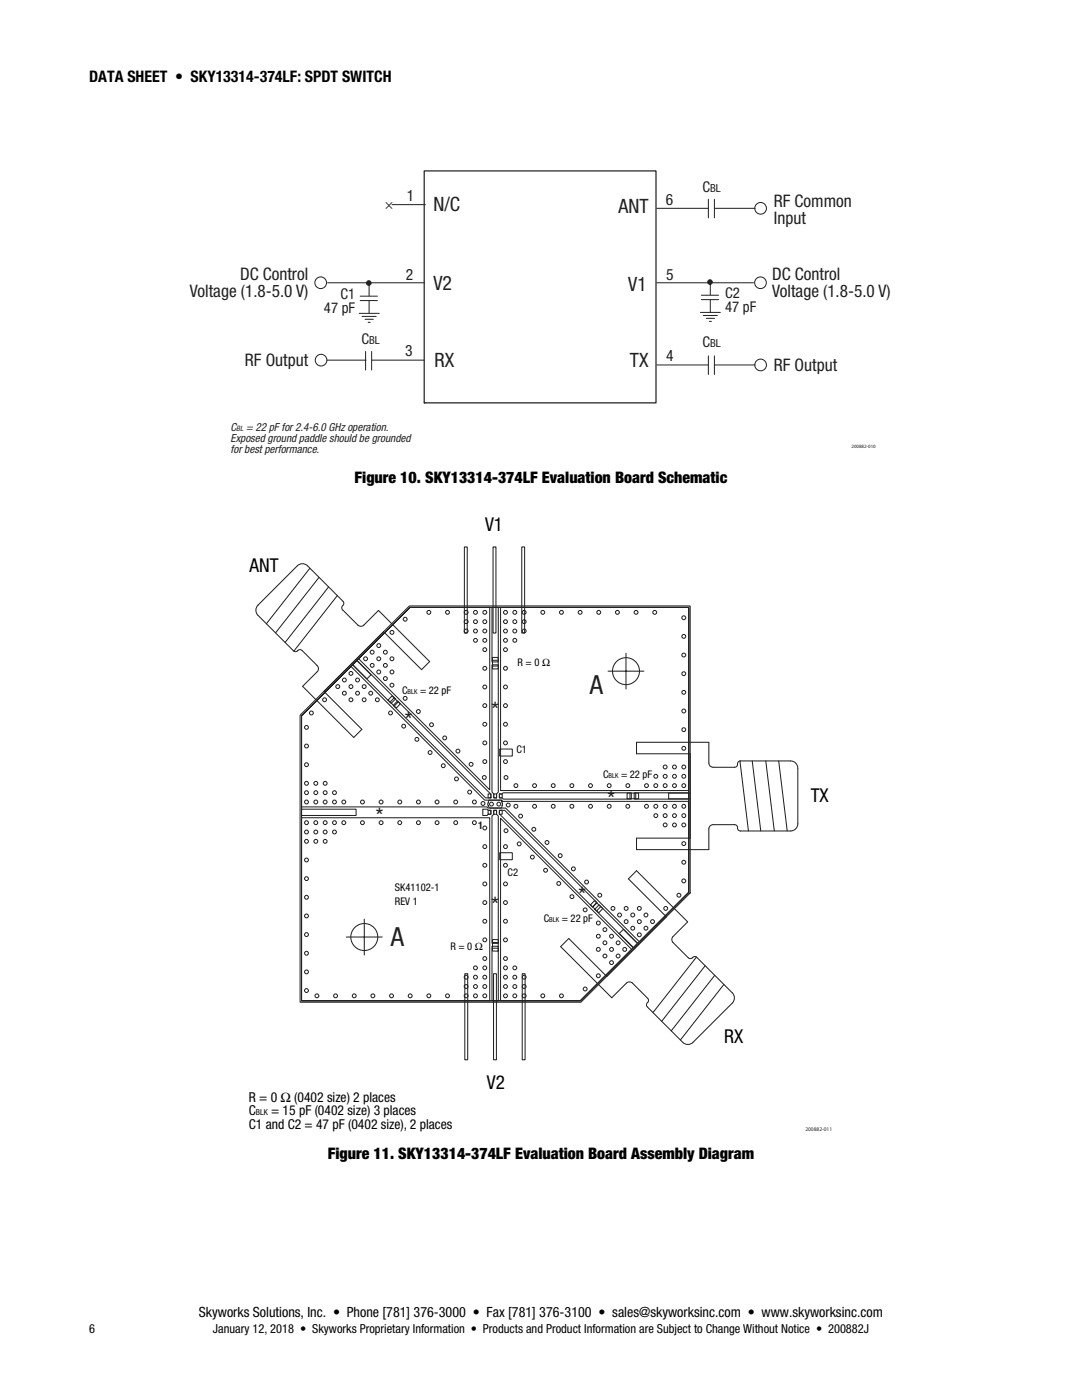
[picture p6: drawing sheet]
<svg xmlns="http://www.w3.org/2000/svg" width="216mm" height="279mm" viewBox="0 0 216 279" stroke-linecap="round" stroke-linejoin="round" font-family="sans-serif">
<path d="M84.6 34.1h46.3v46.3h-46.3zM84.6 80.4h.1" fill="none" stroke="#231f20" stroke-width=".25"/>
<g fill="none" stroke="#231f20" stroke-width=".2">
<path d="M141.3 39.8v3.7M142.6 39.8v3.7M65.4 56.4h19.3M78.2 40.8h6.7M131 56.4h19.4M131.1 41.6h10.2M142.6 41.6h8.1M65.2 71.9h7.8M73 70.1v3.8M74.2 70.1v3.8M74.2 71.9h10.4M131.1 72.8h10.2"/>
<path d="M141.3 71v3.7M142.6 71v3.7M142.6 72.8h8.1"/>
<circle cx="64" cy="56.4" r="1.16"/>
<circle cx="151.7" cy="56.4" r="1.16"/>
<circle cx="151.8" cy="41.6" r="1.16"/>
<circle cx="64.1" cy="71.9" r="1.16"/>
<circle cx="151.8" cy="72.8" r="1.16"/>
</g>
<circle cx="73.6" cy="56.5" r=".46" fill="#231f20"/>
<g fill="none" stroke="#231f20" stroke-width=".2">
<path d="M71.9 59.1h3.4M71.9 60h3.4M73.7 56.5v2.5M73.7 60v2.5M71.7 62.5h4M72.2 63.1h2.9M72.9 63.7h1.6M73.5 64.3h.4"/>
<circle cx="73.6" cy="56.5" r=".46"/>
</g>
<circle cx="141.7" cy="56.3" r=".46" fill="#231f20"/>
<g fill="none" stroke="#231f20" stroke-width=".2">
<path d="M139.9 58.9h3.5M139.9 59.8h3.5M141.7 56.3v2.5M141.7 59.8v2.5M139.8 62.3h3.9M140.3 63h2.8M140.9 63.5h1.7M141.5 64.1h.5M59.3 112.9a1.43 1.43 0 0 1 2.1 0l7 7.1a.8 .8 0 0 1-.2 1.2l.2 .5 3 3a.86 .86 0 0 0 1.2 0l2.9-2.9 10.2 10.2-1.6 1.7-7.6-7.6-11.9 11.9 7.6 7.6-1.6 1.6-10.2-10.2 2.9-2.9a.86 .86 0 0 0 0-1.3l-3-3a.8 .8 0 0 0-1.2 .2l-.5-.1-7.1-7.1a1.43 1.43 0 0 1 0-2zM61.8 113.4l-8.6 11.1M63.7 115.2l-8.7 11.1M65.6 117.1l-8.7 11.1"/>
<path d="M67.3 118.9l-8.7 11.1M92.7 109.2h.5v17.1h-.5zM98.4 109.2h.6v17.1h-.6zM104.1 109.2h.6v17.1h-.6zM70 133l26.7 26.7h3.5v.2h37.2v18.2l-9.8 9.9-26.7-26.7h-3.5l-.2-.3h-37v-18.1zM70.3 132.7l.9-.9 7.7 7.7-.9 .9zM71 131.6l3 3.1-.8 .8-3-3.1M78.2 138.9l1.7 1.6-.8 .8-1.7-1.6zM78.6 139.3l-.8 .8M79.3 139.9l18.7 18.5v.8h-1.1l-18.5-18.4zM81.7 120.9h56v57.3l-21.8 21.8h-56v-57.3zM81.8 121.2h15.9v36.4l-26.1-26.1z"/>
<path d="M81.8 121.2h55.6v56.9l-21.6 21.6h-55.6v-56.8l21.6-21.7h55.6v56.9l-21.6 21.6h-55.6v-56.8zM98.2 121.2h1.2v10.9h-1.2zM98.2 132.7h1.2v25.4l-.3 .3v.8h-.6v-.8l-.3-.3zM98.3 131.2h1.1v2.3h-1.1zM99.4 131.8h-1.1M99.4 132.9h-1.1M99.9 121.2h37.5v36.6h-37.5zM121.3 133.9h7.2M124.9 130.4v7.1M79.5 140.1l-.8 .8M97.4 158.4h.6l-.1 .8h-.5zM97.5 159.8h2.6l.2 .9h-.1l-.1 .5-2.3 .1-.5-.6z"/>
<path d="M98.5 158.4h.6l-.1 .8h-.4zM99.6 158.4h.6v.8h-.5zM99.6 158.4h.6l.2-.2h25.6v1.3h-25.6l-.2-.3h-.6zM99.7 149.5h2.5v1.4h-2.5zM125.1 158.3h2.3v1.1h-2.3zM125.7 158.3v1.1M126.5 158.2h10.9v1.3h-10.9zM126.9 158.3v1.1M127 148.1h14.4v4.2a.86 .86 0 0 0 .9 .8h4.3a.8 .8 0 0 0 .6-1l.5-.2h10.1a1.43 1.43 0 0 1 1.4 1.4v11.1a1.43 1.43 0 0 1-1.4 1.4h-10.1a.8 .8 0 0 1-.6-.9l-.5-.3h-4.3a.86 .86 0 0 0-.9 .8v4.2h-14.4v-2.3h10.7v-16.9h-10.7zM137.7 158.3h-4.3v1.1h4.3M147.6 151.9l1.7 13.9M150.1 151.9l1.7 13.9"/>
<path d="M152.8 151.9l1.7 13.9M155.4 151.9l1.7 13.9M60.2 161.5h10.9v1.3h-10.9zM60.2 163.2h37.5v36.5h-37.5zM96.3 161.5h.9l.2 .2h.6v.8h-.6l-.2 .3h-.9zM97.4 161.7h.5l.1 .8h-.6zM98.5 161.7h.6v.8l.3 .4v25.4h-1.2v-25.4l.3-.4zM98.6 161.7h.4l.1 .8h-.6zM99.6 161.7h1.1l18.5 18.5-.9 .9-18.7-18.6zM99.7 161.7h.5v.8h-.6zM99.7 170.2h2.5v1.4h-2.5zM99.9 163.3l26.1 26.2-10.2 10.2h-15.9z"/>
<path d="M118.6 179.8l1.7 1.5-.8 .9-1.7-1.6zM127 173.8l10.2 10.2-2.9 2.9a.86 .86 0 0 0 0 1.2l3 3a.8 .8 0 0 0 1.2-.2l.5 .2 7.1 7.1a1.43 1.43 0 0 1 0 2l-7.8 7.8a1.43 1.43 0 0 1-2.1 0l-7-7.1a.8 .8 0 0 1 .2-1.1l-.2-.6-3-3a.86 .86 0 0 0-1.2 0l-2.9 2.9-10.2-10.2 1.6-1.6 7.6 7.6 11.9-11.9-7.6-7.6zM69.1 187h7.2M72.7 183.4v7.2M92.8 194.3h.5v17.2h-.5zM98.2 188.8h1.2v10.9h-1.2zM98.3 189.2h1.1M98.3 188.1h1.1M98.3 187.5h1.1v2.3h-1.1zM98.5 194.3h.6v17.2h-.6zM104.2 194.3h.6v17.2h-.6zM119 180.1l-.8 .9"/>
<path d="M119.6 180.6l7.7 7.7-.9 .9-7.7-7.7zM119.9 180.9l-.8 .9M127.4 188.5l-3-3-.8 .8 3 3M139 191l-8.7 11.1M140.7 192.7l-8.7 11.1M142.6 194.6l-8.7 11.1M144.4 196.5l-8.6 11.1"/>
<circle cx="141.7" cy="56.3" r=".46"/>
<circle cx="64.8" cy="139.7" r=".39"/>
<circle cx="67.4" cy="137" r=".39"/>
<circle cx="68.7" cy="138.3" r=".39"/>
<circle cx="68.7" cy="135.7" r=".39"/>
<circle cx="70" cy="139.7" r=".39"/>
<circle cx="70" cy="137" r=".39"/>
<circle cx="70" cy="134.4" r=".39"/>
<circle cx="71.3" cy="138.3" r=".39"/>
<circle cx="71.3" cy="135.7" r=".39"/>
<circle cx="72.7" cy="139.7" r=".39"/>
<circle cx="72.7" cy="137" r=".39"/>
<circle cx="72.9" cy="131.5" r=".39"/>
<circle cx="74" cy="138.3" r=".39"/>
<circle cx="74.3" cy="130.2" r=".39"/>
<circle cx="74.3" cy="132.8" r=".39"/>
<circle cx="75.3" cy="139.7" r=".39"/>
<circle cx="75.6" cy="128.8" r=".39"/>
<circle cx="75.6" cy="131.5" r=".39"/>
<circle cx="75.6" cy="134.1" r=".39"/>
<circle cx="76.9" cy="130.2" r=".39"/>
<circle cx="76.9" cy="132.8" r=".39"/>
<circle cx="76.9" cy="135.4" r=".39"/>
<circle cx="78.2" cy="131.5" r=".39"/>
<circle cx="78.2" cy="134.1" r=".39"/>
<circle cx="78.2" cy="136.7" r=".39"/>
<circle cx="78.2" cy="126.2" r=".39"/>
<circle cx="80.8" cy="139.4" r=".39"/>
<circle cx="80.8" cy="123.6" r=".39"/>
<circle cx="85.6" cy="122.2" r=".39"/>
<circle cx="89.3" cy="122.2" r=".39"/>
<circle cx="93" cy="124.1" r=".39"/>
<circle cx="93" cy="125.9" r=".39"/>
<circle cx="93" cy="122.2" r=".39"/>
<circle cx="94.9" cy="124.1" r=".39"/>
<circle cx="94.9" cy="127.8" r=".39"/>
<circle cx="94.9" cy="125.9" r=".39"/>
<circle cx="94.9" cy="122.2" r=".39"/>
<circle cx="96.7" cy="124.1" r=".39"/>
<circle cx="96.7" cy="127.8" r=".39"/>
<circle cx="96.7" cy="129.7" r=".39"/>
<circle cx="96.7" cy="125.9" r=".39"/>
<circle cx="96.7" cy="122.2" r=".39"/>
<circle cx="96.7" cy="133.4" r=".39"/>
<circle cx="96.7" cy="137.1" r=".39"/>
<circle cx="100.9" cy="124.1" r=".39"/>
<circle cx="100.9" cy="127.8" r=".39"/>
<circle cx="100.9" cy="129.7" r=".39"/>
<circle cx="100.9" cy="125.9" r=".39"/>
<circle cx="100.9" cy="122.2" r=".39"/>
<circle cx="100.9" cy="133.4" r=".39"/>
<circle cx="100.9" cy="137.1" r=".39"/>
<circle cx="102.7" cy="124.1" r=".39"/>
<circle cx="102.7" cy="127.8" r=".39"/>
<circle cx="102.7" cy="125.9" r=".39"/>
<circle cx="102.7" cy="122.2" r=".39"/>
<circle cx="104.6" cy="124.1" r=".39"/>
<circle cx="104.6" cy="125.9" r=".39"/>
<circle cx="104.6" cy="122.2" r=".39"/>
<circle cx="108.3" cy="122.2" r=".39"/>
<circle cx="112" cy="122.2" r=".39"/>
<circle cx="115.8" cy="122.2" r=".39"/>
<circle cx="119.5" cy="122.2" r=".39"/>
<circle cx="123.2" cy="122.2" r=".39"/>
<circle cx="124.9" cy="133.9" r="2.69"/>
<circle cx="126.9" cy="122.2" r=".39"/>
<circle cx="130.6" cy="122.2" r=".39"/>
<circle cx="136.4" cy="138.2" r=".39"/>
<circle cx="136.4" cy="127" r=".39"/>
<circle cx="136.4" cy="130.7" r=".39"/>
<circle cx="136.4" cy="134.5" r=".39"/>
<circle cx="136.4" cy="123.3" r=".39"/>
<circle cx="61.2" cy="158.2" r=".39"/>
<circle cx="61.2" cy="148.9" r=".39"/>
<circle cx="61.2" cy="152.6" r=".39"/>
<circle cx="61.2" cy="156.3" r=".39"/>
<circle cx="61.2" cy="145.2" r=".39"/>
<circle cx="62.1" cy="142.3" r=".39"/>
<circle cx="63" cy="158.2" r=".39"/>
<circle cx="63" cy="156.3" r=".39"/>
<circle cx="64.9" cy="156.3" r=".39"/>
<circle cx="64.9" cy="158.2" r=".39"/>
<circle cx="66.7" cy="158.2" r=".39"/>
<circle cx="77.9" cy="142.3" r=".39"/>
<circle cx="80.6" cy="144.9" r=".39"/>
<circle cx="83.2" cy="147.6" r=".39"/>
<circle cx="83.5" cy="142" r=".39"/>
<circle cx="85.8" cy="150.2" r=".39"/>
<circle cx="86.1" cy="144.6" r=".39"/>
<circle cx="88.5" cy="152.8" r=".39"/>
<circle cx="88.7" cy="147.3" r=".39"/>
<circle cx="91.1" cy="155.5" r=".39"/>
<circle cx="91.4" cy="149.9" r=".39"/>
<circle cx="93.7" cy="158.1" r=".39"/>
<circle cx="94" cy="152.5" r=".39"/>
<circle cx="96.6" cy="155.2" r=".39"/>
<circle cx="96.7" cy="140.8" r=".39"/>
<circle cx="96.7" cy="144.5" r=".39"/>
<circle cx="96.7" cy="152" r=".39"/>
<circle cx="96.7" cy="148.3" r=".39"/>
<circle cx="100.9" cy="140.8" r=".39"/>
<circle cx="100.9" cy="144.5" r=".39"/>
<circle cx="100.9" cy="152" r=".39"/>
<circle cx="100.9" cy="148.3" r=".39"/>
<circle cx="101" cy="155.2" r=".39"/>
<circle cx="102.9" cy="156.8" r=".39"/>
<circle cx="106.7" cy="156.8" r=".39"/>
<circle cx="110.4" cy="156.8" r=".39"/>
<circle cx="114.1" cy="156.8" r=".39"/>
<circle cx="117.8" cy="156.8" r=".39"/>
<circle cx="121.6" cy="156.8" r=".39"/>
<circle cx="125.3" cy="156.8" r=".39"/>
<circle cx="129" cy="156.8" r=".39"/>
<circle cx="130.9" cy="154.9" r=".39"/>
<circle cx="130.9" cy="156.8" r=".39"/>
<circle cx="132.7" cy="154.9" r=".39"/>
<circle cx="132.7" cy="153.1" r=".39"/>
<circle cx="132.7" cy="156.8" r=".39"/>
<circle cx="134.6" cy="154.9" r=".39"/>
<circle cx="134.6" cy="153.1" r=".39"/>
<circle cx="134.6" cy="156.8" r=".39"/>
<circle cx="136.4" cy="149.3" r=".39"/>
<circle cx="136.4" cy="141.9" r=".39"/>
<circle cx="136.4" cy="145.6" r=".39"/>
<circle cx="136.4" cy="154.9" r=".39"/>
<circle cx="136.4" cy="153.1" r=".39"/>
<circle cx="136.4" cy="156.8" r=".39"/>
<circle cx="61.2" cy="167.9" r=".39"/>
<circle cx="61.2" cy="166" r=".39"/>
<circle cx="61.2" cy="160.1" r=".39"/>
<circle cx="61.2" cy="179.1" r=".39"/>
<circle cx="61.2" cy="164.2" r=".39"/>
<circle cx="61.2" cy="171.6" r=".39"/>
<circle cx="61.2" cy="175.3" r=".39"/>
<circle cx="63" cy="166" r=".39"/>
<circle cx="63" cy="167.9" r=".39"/>
<circle cx="63" cy="160.1" r=".39"/>
<circle cx="63" cy="164.2" r=".39"/>
<circle cx="64.9" cy="167.9" r=".39"/>
<circle cx="64.9" cy="166" r=".39"/>
<circle cx="64.9" cy="164.2" r=".39"/>
<circle cx="64.9" cy="160.1" r=".39"/>
<circle cx="66.7" cy="166" r=".39"/>
<circle cx="66.7" cy="160.1" r=".39"/>
<circle cx="66.7" cy="164.2" r=".39"/>
<circle cx="68.6" cy="160.1" r=".39"/>
<circle cx="68.6" cy="164.2" r=".39"/>
<circle cx="72.3" cy="160.1" r=".39"/>
<circle cx="72.3" cy="164.2" r=".39"/>
<circle cx="76" cy="160.1" r=".39"/>
<circle cx="76" cy="164.2" r=".39"/>
<circle cx="79.8" cy="160.1" r=".39"/>
<circle cx="79.8" cy="164.2" r=".39"/>
<circle cx="83.5" cy="160.1" r=".39"/>
<circle cx="83.5" cy="164.2" r=".39"/>
<circle cx="87.2" cy="160.1" r=".39"/>
<circle cx="87.2" cy="164.2" r=".39"/>
<circle cx="90.9" cy="160.1" r=".39"/>
<circle cx="90.9" cy="164.2" r=".39"/>
<circle cx="94.7" cy="160.1" r=".39"/>
<circle cx="94.7" cy="164.2" r=".39"/>
<circle cx="96.4" cy="160.4" r=".39"/>
<circle cx="96.7" cy="176.4" r=".39"/>
<circle cx="96.7" cy="169" r=".39"/>
<circle cx="96.7" cy="165.2" r=".39"/>
<circle cx="96.7" cy="172.7" r=".39"/>
<circle cx="98.1" cy="160.5" r=".39"/>
<circle cx="99.5" cy="160.5" r=".39"/>
<circle cx="100.9" cy="176.4" r=".39"/>
<circle cx="100.9" cy="169" r=".39"/>
<circle cx="100.9" cy="172.7" r=".39"/>
<circle cx="101" cy="165.8" r=".39"/>
<circle cx="101.4" cy="160.7" r=".39"/>
<circle cx="102.9" cy="160.9" r=".39"/>
<circle cx="103.6" cy="168.4" r=".39"/>
<circle cx="103.9" cy="162.9" r=".39"/>
<circle cx="106.2" cy="171.1" r=".39"/>
<circle cx="106.5" cy="165.5" r=".39"/>
<circle cx="106.7" cy="160.9" r=".39"/>
<circle cx="108.9" cy="173.7" r=".39"/>
<circle cx="109.1" cy="168.1" r=".39"/>
<circle cx="110.4" cy="160.9" r=".39"/>
<circle cx="111.5" cy="176.3" r=".39"/>
<circle cx="111.8" cy="170.8" r=".39"/>
<circle cx="114.1" cy="160.9" r=".39"/>
<circle cx="114.1" cy="178.9" r=".39"/>
<circle cx="114.4" cy="173.4" r=".39"/>
<circle cx="117" cy="176" r=".39"/>
<circle cx="117.8" cy="160.9" r=".39"/>
<circle cx="119.7" cy="178.7" r=".39"/>
<circle cx="121.6" cy="160.9" r=".39"/>
<circle cx="125.3" cy="160.9" r=".39"/>
<circle cx="129" cy="160.9" r=".39"/>
<circle cx="130.9" cy="162.8" r=".39"/>
<circle cx="130.9" cy="160.9" r=".39"/>
<circle cx="132.7" cy="162.8" r=".39"/>
<circle cx="132.7" cy="160.9" r=".39"/>
<circle cx="132.7" cy="164.6" r=".39"/>
<circle cx="134.6" cy="162.8" r=".39"/>
<circle cx="134.6" cy="160.9" r=".39"/>
<circle cx="134.6" cy="164.6" r=".39"/>
<circle cx="135.5" cy="178.7" r=".39"/>
<circle cx="136.4" cy="175.8" r=".39"/>
<circle cx="136.4" cy="168.4" r=".39"/>
<circle cx="136.4" cy="172.1" r=".39"/>
<circle cx="136.4" cy="162.8" r=".39"/>
<circle cx="136.4" cy="160.9" r=".39"/>
<circle cx="136.4" cy="164.6" r=".39"/>
<circle cx="61.2" cy="190.2" r=".39"/>
<circle cx="61.2" cy="186.5" r=".39"/>
<circle cx="61.2" cy="197.7" r=".39"/>
<circle cx="61.2" cy="182.8" r=".39"/>
<circle cx="61.2" cy="194" r=".39"/>
<circle cx="63.2" cy="198.7" r=".39"/>
<circle cx="67" cy="198.7" r=".39"/>
<circle cx="70.7" cy="198.7" r=".39"/>
<circle cx="72.7" cy="187" r="2.69"/>
<circle cx="74.4" cy="198.7" r=".39"/>
<circle cx="78.1" cy="198.7" r=".39"/>
<circle cx="81.8" cy="198.7" r=".39"/>
<circle cx="85.6" cy="198.7" r=".39"/>
<circle cx="89.3" cy="198.7" r=".39"/>
<circle cx="93" cy="198.7" r=".39"/>
<circle cx="93" cy="196.9" r=".39"/>
<circle cx="93" cy="195" r=".39"/>
<circle cx="94.9" cy="198.7" r=".39"/>
<circle cx="94.9" cy="196.9" r=".39"/>
<circle cx="94.9" cy="193.2" r=".39"/>
<circle cx="94.9" cy="195" r=".39"/>
<circle cx="96.7" cy="198.7" r=".39"/>
<circle cx="96.7" cy="180.1" r=".39"/>
<circle cx="96.7" cy="196.9" r=".39"/>
<circle cx="96.7" cy="187.6" r=".39"/>
<circle cx="96.7" cy="183.9" r=".39"/>
<circle cx="96.7" cy="193.2" r=".39"/>
<circle cx="96.7" cy="195" r=".39"/>
<circle cx="96.7" cy="191.3" r=".39"/>
<circle cx="100.9" cy="198.7" r=".39"/>
<circle cx="100.9" cy="180.1" r=".39"/>
<circle cx="100.9" cy="196.9" r=".39"/>
<circle cx="100.9" cy="187.6" r=".39"/>
<circle cx="100.9" cy="183.9" r=".39"/>
<circle cx="100.9" cy="195" r=".39"/>
<circle cx="100.9" cy="193.2" r=".39"/>
<circle cx="100.9" cy="191.3" r=".39"/>
<circle cx="102.7" cy="198.7" r=".39"/>
<circle cx="102.7" cy="196.9" r=".39"/>
<circle cx="102.7" cy="195" r=".39"/>
<circle cx="102.7" cy="193.2" r=".39"/>
<circle cx="104.6" cy="198.7" r=".39"/>
<circle cx="104.6" cy="196.9" r=".39"/>
<circle cx="104.6" cy="195" r=".39"/>
<circle cx="108.3" cy="198.7" r=".39"/>
<circle cx="112" cy="198.7" r=".39"/>
<circle cx="116.8" cy="197.4" r=".39"/>
<circle cx="116.8" cy="181.6" r=".39"/>
<circle cx="119.4" cy="194.7" r=".39"/>
<circle cx="119.4" cy="186.8" r=".39"/>
<circle cx="119.4" cy="184.2" r=".39"/>
<circle cx="119.4" cy="189.5" r=".39"/>
<circle cx="120.7" cy="185.5" r=".39"/>
<circle cx="120.7" cy="188.2" r=".39"/>
<circle cx="120.7" cy="190.8" r=".39"/>
<circle cx="122" cy="186.8" r=".39"/>
<circle cx="122" cy="189.5" r=".39"/>
<circle cx="122" cy="192.1" r=".39"/>
<circle cx="122.3" cy="181.3" r=".39"/>
<circle cx="123.3" cy="188.2" r=".39"/>
<circle cx="123.3" cy="190.8" r=".39"/>
<circle cx="123.6" cy="182.6" r=".39"/>
<circle cx="124.7" cy="189.5" r=".39"/>
<circle cx="124.9" cy="183.9" r=".39"/>
<circle cx="124.9" cy="181.3" r=".39"/>
<circle cx="126.3" cy="185.2" r=".39"/>
<circle cx="126.3" cy="182.6" r=".39"/>
<circle cx="127.6" cy="186.6" r=".39"/>
<circle cx="127.6" cy="183.9" r=".39"/>
<circle cx="127.6" cy="181.3" r=".39"/>
<circle cx="128.9" cy="182.6" r=".39"/>
<circle cx="128.9" cy="185.2" r=".39"/>
<circle cx="130.2" cy="183.9" r=".39"/>
<circle cx="132.8" cy="181.3" r=".39"/>
</g>
<g font-size="5.3" fill="#231f20">
<text x="117.7" y="138.4">A</text>
<text x="78" y="188.7">A</text>
</g>
<g font-size="4.3" fill="#231f20">
<text x="98.1" y="143.2">*</text>
<text x="80.8" y="145">*</text>
<text x="121.2" y="160.9">*</text>
<text x="75" y="164.2">*</text>
<text x="98.1" y="181.9">*</text>
<text x="115.4" y="180.1">*</text>
</g>
<g font-size="3.9" fill="#231f20">
<text x="86.5" y="42.2">N/C</text>
<text x="123.4" y="42.6">ANT</text>
<text x="86.5" y="57.8">V2</text>
<text x="125.4" y="58.1">V1</text>
<text x="86.7" y="73.3">RX</text>
<text x="125.7" y="73.2">TX</text>
</g>
<g font-size="3.8" fill="#010202">
<text x="96.8" y="106">V1</text>
<text x="49.8" y="114.2">ANT</text>
<text x="161.8" y="160.1">TX</text>
<text x="144.5" y="208.1">RX</text>
<text x="97.1" y="217.2">V2</text>
</g>
<g font-size="3.4" fill="#231f20">
<text x="154.4" y="41.3">RF Common</text>
<text x="154.4" y="44.7">Input</text>
<text x="37.9" y="59.3">Voltage (1.8-5.0 V)</text>
<text x="47.9" y="55.8">DC Control</text>
<text x="154.1" y="55.8">DC Control</text>
<text x="154.1" y="59.3">Voltage (1.8-5.0 V)</text>
<text x="48.9" y="73.1">RF Output</text>
<text x="154.4" y="74">RF Output</text>
</g>
<g font-size="3.2">
<text x="17.8" y="16.4">DATA SHEET • SKY13314-374LF: SPDT SWITCH</text>
<text x="70.8" y="96.3">Figure 10. SKY13314-374LF Evaluation Board Schematic</text>
<text x="65.4" y="231.3">Figure 11. SKY13314-374LF Evaluation Board Assembly Diagram</text>
</g>
<g font-size="3.1" fill="#231f20">
<text x="81.2" y="40.2">1</text>
<text x="132.9" y="40.9">6</text>
<text x="81" y="55.8">2</text>
<text x="132.9" y="55.8">5</text>
<text x="80.8" y="71">3</text>
<text x="133" y="72">4</text>
</g>
<g font-size="3" fill="#231f20">
<text x="140.2" y="38.4">C</text>
<text x="72.1" y="68.7">C</text>
<text x="140.2" y="69.3">C</text>
</g>
<g font-size="3" fill="#221e1f">
<text x="67.9" y="59.6">C1</text>
<text x="144.7" y="59.4">C2</text>
<text x="64.6" y="62.5">47 pF</text>
<text x="144.7" y="62.4">47 pF</text>
</g>
<text font-size="2.8" x="39.7" y="262.8">Skyworks Solutions, Inc. • Phone [781] 376-3000 • Fax [781] 376-3100 • sales@skyworksinc.com • www.skyworksinc.com</text>
<text font-size="2.7" fill="#231f20" x="76.8" y="41.6">×</text>
<g font-size="2.7" fill="#010202">
<text x="49.7" y="219.9">R = 0 Ω (0402 size) 2 places</text>
<text x="49.7" y="225.3">C1 and C2 = 47 pF (0402 size), 2 places</text>
<text x="49.7" y="222.6">C</text>
<text x="54.1" y="222.6">= 15 pF (0402 size) 3 places</text>
</g>
<g font-size="2.5">
<text x="17.8" y="266.1">6</text>
<text x="42.5" y="266.1">January 12, 2018 • Skyworks Proprietary Information • Products and Product Information are Subject to Change Without Notice • 200882J</text>
</g>
<g font-size="2.2" fill="#231f20">
<text x="141.7" y="38.4">BL</text>
<text x="73.6" y="68.7">BL</text>
<text x="141.7" y="69.3">BL</text>
<text x="46" y="88.2">Exposed ground paddle should be grounded</text>
<text x="46" y="86">C</text>
<text x="49.1" y="86">= 22 pF for 2.4-6.0 GHz operation.</text>
<text x="46" y="90.4">for best performance.</text>
</g>
<g font-size="2.1" fill="#010202">
<text x="103.3" y="133">R = 0 Ω</text>
<text x="80.2" y="138.5">C</text>
<text x="83.8" y="138.5">= 22 pF</text>
<text x="103.1" y="150.3">C1</text>
<text x="120.3" y="155.2">C</text>
<text x="123.9" y="155.2">= 22 pF</text>
<text x="78.8" y="177.8">SK41102-1</text>
<text x="101.3" y="174.8">C2</text>
<text x="78.8" y="180.7">REV 1</text>
<text x="108.5" y="184">C</text>
<text x="112.1" y="184">= 22 pF</text>
<text x="89.9" y="189.7">R = 0 Ω</text>
</g>
<text font-size="2.1" fill="#231f20" x="95.4" y="165.4">1</text>
<text font-size="1.6" fill="#010202" x="51.1" y="222.6">BLK</text>
<text font-size="1.5" fill="#231f20" x="47.2" y="86">BL</text>
<g font-size="1.4" fill="#010202">
<text x="81.3" y="138.5">BLK</text>
<text x="121.4" y="155.2">BLK</text>
<text x="109.6" y="184">BLK</text>
</g>
<text font-size="1.1" fill="#231f20" x="160.7" y="225.8">200882-011</text>
<text font-size="1" fill="#231f20" x="169.9" y="89.5">200882-010</text>
</svg>
